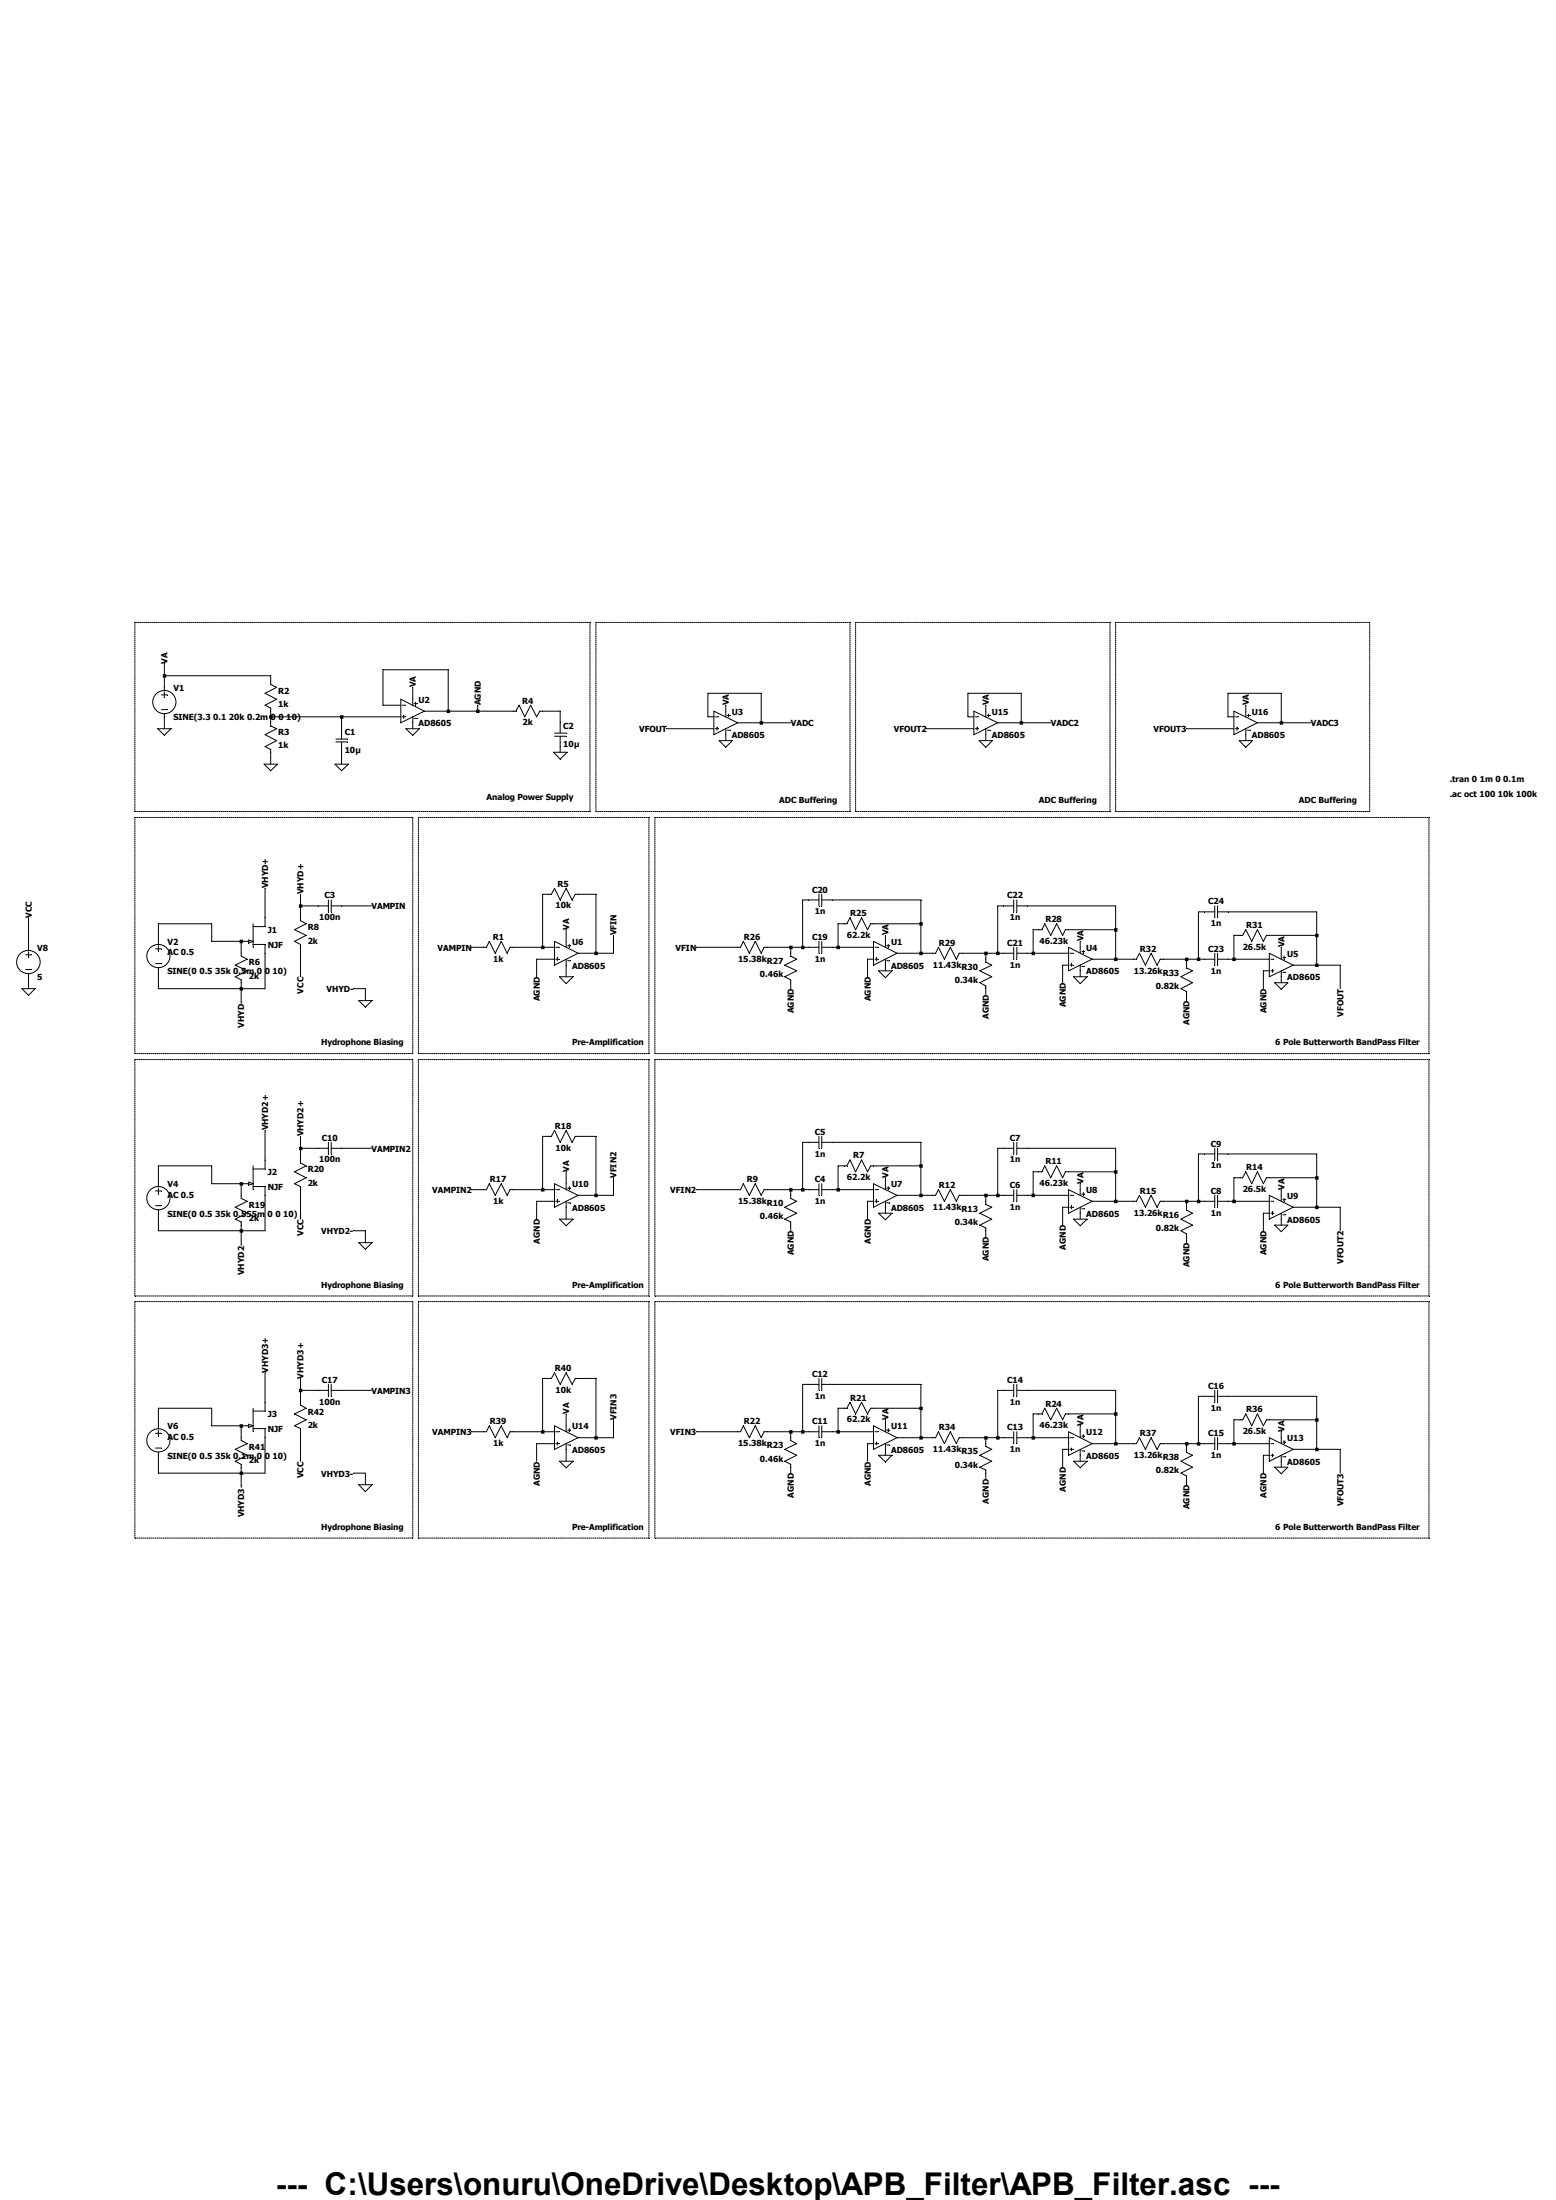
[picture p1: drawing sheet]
<svg xmlns="http://www.w3.org/2000/svg" width="210mm" height="297mm" viewBox="0 0 210 297" stroke-linecap="round" stroke-linejoin="round" font-family="sans-serif">
<g fill="none" stroke="#000" stroke-width=".13">
<path d="M18.2 84h61.4v25.6h-61.4zM21.3 98.4h1.8l-.9 .9zM21.8 93.8h.8M21.8 95.8h.8M22.2 91.2h14.3v1.2l.8 .4-1.5 .8 1.5 .8-1.5 .8 .7 .4v2.4l.8 .4-1.5 .8 1.5 .8-1.5 .8 .7 .4v2M22.2 89.6v3.6M22.2 93.4v.8M22.2 96.4v2M36.5 96.8h17.6M45.3 99.8h1.6M46.1 96.8v3M54.1 94.4l3.2 1.6-3.2 1.6z"/>
<path d="M54.1 95.2h-2.4v-4.8h8.8v5.6M54.3 95.2h.4M54.3 96.8h.4M54.5 96.6v.4M54.8 98.4h1.8l-.9 .9zM55.7 92.8v2.4M55.7 96.8v1.6M55.9 95h.4M55.9 97h.4M56.1 94.8v.4M57.3 96h12.3l.5-.8 .7 1.6 .8-1.6 .8 1.6 .5-.8h2.7v3M64.5 95.2v.8"/>
<path d="M74.8 99h1.6M74.8 99.4h1.6M75.6 99.4v2.2M80.4 84h34.3v25.6h-34.3zM90 98.4h6.4M96.4 96.8h-.9v-3.2h7.2v4M96.4 96l3.2 1.6-3.2 1.6zM96.6 96.8h.3M96.6 98.4h.3M96.8 98.2v.4M97.1 100h1.7l-.8 .9zM98 95.2v1.6"/>
<path d="M98 98.4v1.6M98.2 96.6h.4M98.2 98.6h.4M98.3 96.4v.4M99.6 97.6h7.1M115.5 84h34.3v25.6h-34.3zM125.1 98.4h6.3M131.4 96.8h-.8v-3.2h7.2v4M131.4 96l3.3 1.6-3.3 1.6zM131.7 96.8h.3M131.7 98.4h.3M131.9 98.2v.4"/>
<path d="M132.2 100h1.7l-.8 .9zM133.1 95.2v1.6M133.1 98.4v1.6M133.3 96.6h.3M133.3 98.6h.3M133.4 96.4v.4M134.7 97.6h7.1M150.6 84h34.3v25.6h-34.3zM160.1 98.4h6.4M166.5 96.8h-.8v-3.2h7.2v4M166.5 96l3.2 1.6-3.2 1.6zM166.8 96.8h.3"/>
<path d="M166.8 98.4h.3M167 98.2v.4M167.3 100h1.7l-.9 .9zM168.1 95.2v1.6M168.1 98.4v1.6M168.4 96.6h.3M168.4 98.6h.3M168.5 96.4v.4M169.7 97.6h7.2M18.2 110.4h37.5v31.8h-37.5zM35.6 103.2h1.9l-1 .9zM35.8 119.9v5.2h-1.6"/>
<path d="M45.2 103.2h1.8l-.9 .9zM45.3 100.2h1.6M46.1 100.2v3M56.5 110.4h31.1v31.8h-31.1zM74.7 101.6h1.8l-.9 .9zM88.4 110.4h104.5v31.8h-104.5zM3 133.5h1.7l-.8 .9zM3.5 128.9h.7M3.5 130.9h.7M3.9 123.9v4.4M3.9 128.5v.8M3.9 131.5v2"/>
<path d="M21 128.1h.8M21 130.1h.8M21.4 127.7v.8M32.6 127.1v2l.8 .4-1.7 .8 1.7 .8-1.7 .8 .9 .4v2.8M33.6 127.1h-5v-2.4h-7.2v2.8M33.6 126.9l.6 .2-.6 .2zM34.2 127.5h1.6v6h-14.4v-2.8M34.2 124.7v3.2M40.6 122.3h3.7M40.6 120.7v3.6l.7 .4-1.5 .8 1.5 .8-1.5 .8 .8 .4v4.4M44.3 121.5v1.6M44.7 122.3h5.4"/>
<path d="M44.7 121.5v1.6M47.7 133.5h1.6v1.6M48.4 135.1h1.8l-.9 .9zM63.7 127.9h2l.3-.8 .8 1.6 .8-1.6 .9 1.6 .3-.8h6M73.2 127.9v-7.2h1.2l.4-.8 .8 1.6 .8-1.6 .8 1.6 .4-.8h2.8v8M74.8 129.5h-2.4v2.4M74.8 127.1l3.2 1.6-3.2 1.6zM75 127.9h.4M75 129.5h.4M75.2 129.3v.4M75.5 131.9h1.8l-.9 .9zM76.4 125.5v2.4"/>
<path d="M76.4 129.5v2.4M76.6 127.7h.4M76.6 129.7h.4M76.8 127.5v.4M82.8 126.3v2.4h-4.8M94 127.9h5.9l.4-.8 .8 1.6 .8-1.6 .8 1.6 .4-.8h7.4M106.7 127.9v1.2l.8 .4-1.6 .8 1.6 .8-1.6 .8 .8 .4v1.2M110.5 120.7v1.6M110.5 127.1v1.6M110.5 121.5h-2.2v6.4M110.9 127.9h7M110.9 120.7v1.6"/>
<path d="M110.9 127.1v1.6M110.9 121.5h13.4v7.2M117.9 129.5h-.8v2.4M117.9 127.1l3.2 1.6-3.2 1.6zM118.1 127.9h.4M118.1 129.5h.4M118.3 129.3v.4M118.6 131.1h1.8l-.9 .9zM119.5 126.3v1.6M119.5 129.5v1.6M119.7 127.7h.4M119.7 129.7h.4"/>
<path d="M119.9 127.5v.4M121.1 128.7h5.2l.4-.8 .8 1.6 .8-1.6 .8 1.6 .4-.8h7.3M124.3 124.7h-6.8l-.4 .8-.8-1.6-.8 1.6-.8-1.6-.4 .8h-1.2v3.2M133.1 128.7v1.2l.8 .4-1.7 .8 1.7 .8-1.7 .8 .9 .4v1.2M136.8 121.5v1.6M136.8 127.9v1.6M136.8 122.3h-2.1v6.4M137.2 128.7h7M137.2 121.5v1.6M137.2 127.9v1.6M137.2 122.3h13.4v7.2M144.2 127.9l3.2 1.6-3.2 1.6z"/>
<path d="M144.2 130.3h-.8v2.4M144.4 128.7h.4M144.4 130.3h.4M144.6 130.1v.4M144.9 131.9h1.8l-.9 .9zM145.8 127.1v1.6M145.8 130.3v1.6M146 128.5h.4M146 130.5h.4M146.2 128.3v.4M147.4 129.5h6l.4-.8 .8 1.6 .8-1.6 .8 1.6 .4-.8h7.4M150.6 125.5h-6.8l-.4 .8-.8-1.6-.8 1.6-.8-1.6-.4 .8h-1.2v3.2"/>
<path d="M160.1 129.5v1.2l.9 .4-1.6 .8 1.6 .8-1.6 .8 .7 .4v1.2M164 122.3v1.6M164 128.7v1.6M164 123.1h-2.2v6.4M164.3 129.5h7M164.3 122.3v1.6M164.3 128.7v1.6M164.3 123.1h13.4v7.2M171.3 128.7l3.2 1.6-3.2 1.6zM171.3 131.1h-.8v2.4M171.5 129.5h.4M171.5 131.1h.4"/>
<path d="M171.7 130.9v.4M172 132.7h1.8l-.9 .9zM172.9 127.9v1.6M172.9 131.1v1.6M173.1 129.3h.4M173.1 131.3h.4M173.3 129.1v.4M174.5 130.3h6.4v3.2M177.7 126.3h-6.8l-.4 .8-.8-1.6-.7 1.6-.9-1.6-.4 .8h-1.2v3.2M18.2 143h37.5v32h-37.5zM32.6 159.8v2l.8 .4-1.7 .8 1.7 .8-1.7 .8 .9 .4v2.8M33.6 159.8h-5v-2.4h-7.2v2.8"/>
<path d="M33.6 159.6l.6 .2-.6 .2zM34.2 157.4v3.2M35.8 152.6v5.2h-1.6M40.6 153.4v3.6l.7 .4-1.5 .8 1.5 .8-1.5 .8 .8 .4v4.4M40.6 155h3.7M44.3 154.2v1.6M44.7 154.2v1.6M44.7 155h5.4M56.5 143h31.1v32h-31.1zM74.8 159.8l3.2 1.6-3.2 1.6zM76.4 158.2v2.4M82.8 159v2.4h-4.8"/>
<path d="M88.4 143h104.5v32h-104.5zM110.5 153.4v1.6M110.5 159.8v1.6M110.5 154.2h-2.2v6.4M110.9 153.4v1.6M110.9 159.8v1.6M110.9 154.2h13.4v7.2M117.9 159.8l3.2 1.6-3.2 1.6zM119.5 159v1.6M124.3 157.4h-6.8l-.4 .8-.8-1.6-.8 1.6-.8-1.6-.4 .8h-1.2v3.2M136.8 154.2v1.6M136.8 155h-2.1v6.4"/>
<path d="M137.2 154.2v1.6M137.2 155h13.4v7.2M145.8 159.8v1.6M150.6 158.2h-6.8l-.4 .8-.8-1.6-.8 1.6-.8-1.6-.4 .8h-1.2v3.2M164 155v1.6M164 155.8h-2.2v6.4M164.3 155v1.6M164.3 155.8h13.4v7.2M177.7 159h-6.8l-.4 .8-.8-1.6-.7 1.6-.9-1.6-.4 .8h-1.2v3.2M18.2 175.7h37.5v31.9h-37.5zM21 160.8h.8M21 162.8h.8"/>
<path d="M21.4 160.4v.8M34.2 160.2h1.6v6h-14.4v-2.8M47.7 166.2h1.6v1.6M48.4 167.8h1.8l-.9 .9zM56.5 175.7h31.1v31.9h-31.1zM63.7 160.6h2l.3-.8 .8 1.6 .8-1.6 .9 1.6 .3-.8h6M73.2 160.6v-7.2h1.2l.4-.8 .8 1.6 .8-1.6 .8 1.6 .4-.8h2.8v8M74.8 162.2h-2.4v2.4M75 160.6h.4M75 162.2h.4M75.2 162v.4M75.5 164.6h1.8l-.9 .9z"/>
<path d="M76.4 162.2v2.4M76.6 160.4h.4M76.6 162.4h.4M76.8 160.2v.4M88.4 175.7h104.5v31.9h-104.5zM94 160.6h5.9l.4-.8 .8 1.6 .8-1.6 .8 1.6 .4-.8h7.4M106.7 160.6v1.2l.8 .4-1.6 .8 1.6 .8-1.6 .8 .8 .4v1.2M110.9 160.6h7M117.9 162.2h-.8v2.4M118.1 160.6h.4M118.1 162.2h.4M118.3 162v.4"/>
<path d="M118.6 163.8h1.8l-.9 .9zM119.5 162.2v1.6M119.7 160.4h.4M119.7 162.4h.4M119.9 160.2v.4M121.1 161.4h5.2l.4-.8 .8 1.6 .8-1.6 .8 1.6 .4-.8h7.3M133.1 161.4v1.2l.8 .4-1.7 .8 1.7 .8-1.7 .8 .9 .4v1.2M136.8 160.6v1.6M137.2 160.6v1.6M137.2 161.4h7M144.2 160.6l3.2 1.6-3.2 1.6zM144.2 163h-.8v2.4"/>
<path d="M144.4 161.4h.4M144.4 163h.4M144.6 162.8v.4M144.9 164.6h1.8l-.9 .9zM145.8 163v1.6M146 161.2h.4M146 163.2h.4M146.2 161v.4M147.4 162.2h6l.4-.8 .8 1.6 .8-1.6 .8 1.6 .4-.8h7.4M160.1 162.2v1.2l.9 .4-1.6 .8 1.6 .8-1.6 .8 .7 .4v1.2M164 161.4v1.6M164.3 161.4v1.6"/>
<path d="M164.3 162.2h7M171.3 161.4l3.2 1.6-3.2 1.6zM171.3 163.8h-.8v2.4M171.5 162.2h.4M171.5 163.8h.4M171.7 163.6v.4M172 165.4h1.8l-.9 .9zM172.9 160.6v1.6M172.9 163.8v1.6M173.1 162h.4M173.1 164h.4M173.3 161.8v.4"/>
<path d="M174.5 163h6.4v3.2M21 193.5h.8M21 195.5h.8M21.4 193.1v.8M32.6 192.5v2l.8 .4-1.7 .8 1.7 .8-1.7 .8 .9 .4v2.7M33.6 192.5h-5v-2.4h-7.2v2.8M33.6 192.3l.6 .2-.6 .2zM34.2 192.9h1.6v6h-14.4v-2.8M34.2 190.1v3.2M35.8 185.3v5.2h-1.6M40.6 186.1v3.6l.7 .4-1.5 .8 1.5 .8-1.5 .8 .8 .4v4.4M40.6 187.7h3.7"/>
<path d="M44.3 186.9v1.6M44.7 186.9v1.6M44.7 187.7h5.4M47.7 198.9h1.6v1.5M63.7 193.3h2l.3-.8 .8 1.6 .8-1.6 .9 1.6 .3-.8h6M73.2 193.3v-7.2h1.2l.4-.8 .8 1.6 .8-1.6 .8 1.6 .4-.8h2.8v8M74.8 192.5l3.2 1.6-3.2 1.6zM74.8 194.9h-2.4v2.4M75 193.3h.4M75 194.9h.4M75.2 194.7v.4M75.5 197.3h1.8l-.9 .9z"/>
<path d="M76.4 190.9v2.4M76.4 194.9v2.4M76.6 193.1h.4M76.6 195.1h.4M76.8 192.9v.4M82.8 191.7v2.4h-4.8M94 193.3h5.9l.4-.8 .8 1.6 .8-1.6 .8 1.6 .4-.8h7.4M106.7 193.3v1.2l.8 .4-1.6 .8 1.6 .8-1.6 .8 .8 .4v1.2M110.5 186.1v1.6M110.5 192.5v1.6M110.5 186.9h-2.2v6.4M110.9 186.1v1.6"/>
<path d="M110.9 192.5v1.6M110.9 193.3h7M110.9 186.9h13.4v7.2M117.9 192.5l3.2 1.6-3.2 1.6zM117.9 194.9h-.8v2.4M118.1 193.3h.4M118.1 194.9h.4M118.3 194.7v.4M118.6 196.5h1.8l-.9 .9zM119.5 191.7v1.6M119.5 194.9v1.6M119.7 193.1h.4"/>
<path d="M119.7 195.1h.4M119.9 192.9v.4M121.1 194.1h5.2l.4-.8 .8 1.6 .8-1.6 .8 1.6 .4-.8h7.3M124.3 190.1h-6.8l-.4 .8-.8-1.6-.8 1.6-.8-1.6-.4 .8h-1.2v3.2M133.1 194.1v1.2l.8 .4-1.7 .8 1.7 .8-1.7 .8 .9 .4v1.2M136.8 186.9v1.6M136.8 193.3v1.6M136.8 187.7h-2.1v6.4M137.2 186.9v1.6M137.2 193.3v1.6M137.2 194.1h7M137.2 187.7h13.4v7.2"/>
<path d="M144.2 193.3l3.2 1.6-3.2 1.6zM144.2 195.7h-.8v2.4M144.4 194.1h.4M144.4 195.7h.4M144.6 195.5v.4M144.9 197.3h1.8l-.9 .9zM145.8 192.5v1.6M145.8 195.7v1.6M146 193.9h.4M146 195.9h.4M146.2 193.7v.4M147.4 194.9h6l.4-.8 .8 1.6 .8-1.6 .8 1.6 .4-.8h7.4"/>
<path d="M150.6 190.9h-6.8l-.4 .8-.8-1.6-.8 1.6-.8-1.6-.4 .8h-1.2v3.2M160.1 194.9v1.2l.9 .4-1.6 .8 1.6 .8-1.6 .8 .7 .4v1.1M164 187.7v1.6M164 194.1v1.6M164 188.5h-2.2v6.4M164.3 187.7v1.6M164.3 194.1v1.6M164.3 194.9h7M164.3 188.5h13.4v7.2M171.3 194.1l3.2 1.6-3.2 1.6zM171.3 196.5h-.8v2.4M171.5 194.9h.4"/>
<path d="M171.5 196.5h.4M171.7 196.3v.4M172 198.1h1.8l-.9 .9zM172.9 193.3v1.6M172.9 196.5v1.6M173.1 194.7h.4M173.1 196.7h.4M173.3 194.5v.4M174.5 195.7h6.4v3.2M177.7 191.7h-6.8l-.4 .8-.8-1.6-.7 1.6-.9-1.6-.4 .8h-1.2v3.2M48.4 200.4h1.8l-.9 1z"/>
<circle cx="22.2" cy="94.8" r="1.57"/>
<circle cx="3.8" cy="129.9" r="1.58"/>
<circle cx="21.4" cy="129.1" r="1.57"/>
<circle cx="21.4" cy="161.8" r="1.57"/>
<circle cx="21.4" cy="194.5" r="1.57"/>
</g>
<path d="M22 91h.4v.5h-.4zM32.3 126.9h.5v.4h-.5zM32.3 133.3h.5v.4h-.5zM32.3 159.6h.5v.5h-.5zM32.3 165.9h.5v.5h-.5zM32.3 192.3h.5v.4h-.5zM32.3 198.7h.5v.4h-.5zM36.3 96.6h.5v.4h-.5zM40.3 122.1h.5v.5h-.5zM40.3 154.8h.5v.5h-.5zM40.3 187.5h.5v.5h-.5zM45.9 96.6h.5v.4h-.5zM60.3 95.8h.4v.5h-.4zM64.3 95.8h.4v.5h-.4zM73 127.7h.5v.4h-.5zM73 160.4h.5v.5h-.5zM73 193.1h.5v.4h-.5zM80.2 128.5h.5v.4h-.5zM80.2 161.2h.5v.4h-.5zM80.2 193.9h.5v.5h-.5zM102.5 97.4h.5v.4h-.5zM106.5 127.7h.5v.4h-.5zM106.5 160.4h.5v.5h-.5zM106.5 193.1h.5v.4h-.5zM108.1 127.7h.5v.4h-.5zM108.1 160.4h.5v.5h-.5zM108.1 193.1h.5v.4h-.5zM112.9 127.7h.5v.4h-.5zM112.9 160.4h.5v.5h-.5zM112.9 193.1h.5v.4h-.5zM124.1 124.5h.4v.5h-.4zM124.1 128.5h.4v.4h-.4zM124.1 157.2h.4v.4h-.4zM124.1 161.2h.4v.4h-.4zM124.1 189.9h.4v.5h-.4zM124.1 193.9h.4v.5h-.4zM132.8 128.5h.5v.4h-.5zM132.8 161.2h.5v.4h-.5zM132.8 193.9h.5v.5h-.5zM134.5 128.5h.4v.4h-.4zM134.5 161.2h.4v.4h-.4zM134.5 193.9h.4v.5h-.4zM137.6 97.4h.5v.4h-.5zM139.2 128.5h.5v.4h-.5zM139.2 161.2h.5v.4h-.5zM139.2 193.9h.5v.5h-.5zM150.4 125.3h.4v.5h-.4zM150.4 129.3h.4v.5h-.4zM150.4 158h.4v.5h-.4zM150.4 162h.4v.4h-.4zM150.4 190.7h.4v.4h-.4zM150.4 194.7h.4v.5h-.4zM159.9 129.3h.5v.5h-.5zM159.9 162h.5v.4h-.5zM159.9 194.7h.5v.5h-.5zM161.5 129.3h.5v.5h-.5zM161.5 162h.5v.4h-.5zM161.5 194.7h.5v.5h-.5zM166.3 129.3h.5v.5h-.5zM166.3 162h.5v.4h-.5zM166.3 194.7h.5v.5h-.5zM172.7 97.4h.5v.4h-.5zM177.5 126.1h.5v.4h-.5zM177.5 130.1h.5v.5h-.5zM177.5 158.8h.5v.5h-.5zM177.5 162.8h.5v.4h-.5zM177.5 191.5h.5v.4h-.5zM177.5 195.5h.5v.4h-.5z" fill-rule="evenodd" fill="#000"/>
<text font-size="4.2" x="37.2" y="296.3">--- C:\Users\onuru\OneDrive\Desktop\APB_Filter\APB_Filter.asc ---</text>
<g font-size="1.1">
<text x="22.6" y="89.6" transform="rotate(-90 22.6 89.6)">VA</text>
<text x="23.4" y="93.3">V1</text>
<text x="37.5" y="93.7">R2</text>
<text x="37.5" y="95.5">1k</text>
<text x="56.1" y="92.8" transform="rotate(-90 56.1 92.8)">VA</text>
<text x="56.5" y="94.9">U2</text>
<text x="64.9" y="95.2" transform="rotate(-90 64.9 95.2)">AGND</text>
<text x="70.5" y="95">R4</text>
<text x="98.4" y="95.2" transform="rotate(-90 98.4 95.2)">VA</text>
<text x="133.5" y="95.2" transform="rotate(-90 133.5 95.2)">VA</text>
<text x="168.6" y="95.2" transform="rotate(-90 168.6 95.2)">VA</text>
<text x="23.4" y="97.2">SINE(3.3 0.1 20k 0.2m 0 0 10)</text>
<text x="37.5" y="99.3">R3</text>
<text x="37.5" y="101">1k</text>
<text x="46.5" y="99.3">C1</text>
<text x="46.5" y="101.6">10µ</text>
<text x="56.5" y="98">AD8605</text>
<text x="70.5" y="97.9">2k</text>
<text x="76" y="98.5">C2</text>
<text x="76" y="100.8">10µ</text>
<text x="86.3" y="98.8">VFOUT</text>
<text x="98.8" y="96.5">U3</text>
<text x="98.8" y="99.7">AD8605</text>
<text x="106.7" y="98">VADC</text>
<text x="120.6" y="98.8">VFOUT2</text>
<text x="133.9" y="96.5">U15</text>
<text x="133.9" y="99.7">AD8605</text>
<text x="141.8" y="98">VADC2</text>
<text x="155.7" y="98.8">VFOUT3</text>
<text x="169" y="96.5">U16</text>
<text x="169" y="99.7">AD8605</text>
<text x="176.9" y="98">VADC3</text>
<text x="195.7" y="105.6">.tran 0 1m 0 0.1m</text>
<text x="195.7" y="107.6">.ac oct 100 10k 100k</text>
<text x="65.7" y="108">Analog Power Supply</text>
<text x="105.2" y="108.4">ADC Buffering</text>
<text x="140.2" y="108.4">ADC Buffering</text>
<text x="175.3" y="108.4">ADC Buffering</text>
<text x="36.2" y="119.9" transform="rotate(-90 36.2 119.9)">VHYD+</text>
<text x="75.3" y="119.7">R5</text>
<text x="4.3" y="123.9" transform="rotate(-90 4.3 123.9)">VCC</text>
<text x="36.2" y="126">J1</text>
<text x="41" y="120.7" transform="rotate(-90 41 120.7)">VHYD+</text>
<text x="41.5" y="125.6">R8</text>
<text x="43.1" y="124.2">100n</text>
<text x="43.8" y="121.3">C3</text>
<text x="50.1" y="122.8">VAMPIN</text>
<text x="75" y="122.6">10k</text>
<text x="76.8" y="125.5" transform="rotate(-90 76.8 125.5)">VA</text>
<text x="109.6" y="120.5">C20</text>
<text x="110" y="123.4">1n</text>
<text x="114.8" y="123.7">R25</text>
<text x="135.9" y="121.3">C22</text>
<text x="136.3" y="124.2">1n</text>
<text x="141.1" y="124.5">R28</text>
<text x="163.1" y="122.1">C24</text>
<text x="163.4" y="125.1">1n</text>
<text x="168.2" y="125.3">R31</text>
<text x="5" y="128.4">V8</text>
<text x="22.6" y="128.9">AC 0.5</text>
<text x="22.6" y="127.6">V2</text>
<text x="22.6" y="131.5">SINE(0 0.5 35k 0.5m 0 0 10)</text>
<text x="33.6" y="130.3">R6</text>
<text x="36.2" y="128">NJF</text>
<text x="41.5" y="127.4">2k</text>
<text x="59.1" y="128.4">VAMPIN</text>
<text x="66.5" y="126.9">R1</text>
<text x="66.5" y="129.8">1k</text>
<text x="77.2" y="127.6">U6</text>
<text x="77.2" y="130.8">AD8605</text>
<text x="83.2" y="126.3" transform="rotate(-90 83.2 126.3)">VFIN</text>
<text x="91.2" y="128.4">VFIN</text>
<text x="99.6" y="129.8">15.38k</text>
<text x="100.4" y="126.9">R26</text>
<text x="102.6" y="132">0.46k</text>
<text x="103.5" y="130.2">R27</text>
<text x="109.6" y="126.9">C19</text>
<text x="110" y="129.8">1n</text>
<text x="114.3" y="126.7">62.2k</text>
<text x="119.9" y="126.3" transform="rotate(-90 119.9 126.3)">VA</text>
<text x="120.3" y="127.6">U1</text>
<text x="120.3" y="130.8">AD8605</text>
<text x="125.9" y="130.6">11.43k</text>
<text x="126.7" y="127.7">R29</text>
<text x="129.8" y="130.9">R30</text>
<text x="135.9" y="127.7">C21</text>
<text x="136.3" y="130.6">1n</text>
<text x="140.3" y="127.4">46.23k</text>
<text x="146.2" y="127.1" transform="rotate(-90 146.2 127.1)">VA</text>
<text x="146.6" y="128.4">U4</text>
<text x="146.6" y="131.5">AD8605</text>
<text x="153" y="131.4">13.26k</text>
<text x="153.8" y="128.5">R32</text>
<text x="156.9" y="131.7">R33</text>
<text x="163.1" y="128.5">C23</text>
<text x="163.4" y="131.4">1n</text>
<text x="167.7" y="128.2">26.5k</text>
<text x="173.4" y="127.9" transform="rotate(-90 173.4 127.9)">VA</text>
<text x="173.7" y="129.2">U5</text>
<text x="5" y="132.3">5</text>
<text x="33.6" y="132.2">2k</text>
<text x="41" y="134.2" transform="rotate(-90 41 134.2)">VCC</text>
<text x="44.1" y="133.9">VHYD-</text>
<text x="72.9" y="135.2" transform="rotate(-90 72.9 135.2)">AGND</text>
<text x="107.1" y="136.8" transform="rotate(-90 107.1 136.8)">AGND</text>
<text x="117.5" y="135.2" transform="rotate(-90 117.5 135.2)">AGND</text>
<text x="128.9" y="132.8">0.34k</text>
<text x="133.5" y="137.6" transform="rotate(-90 133.5 137.6)">AGND</text>
<text x="143.8" y="136" transform="rotate(-90 143.8 136)">AGND</text>
<text x="156" y="133.6">0.82k</text>
<text x="170.9" y="136.8" transform="rotate(-90 170.9 136.8)">AGND</text>
<text x="173.7" y="132.3">AD8605</text>
<text x="181.3" y="137.3" transform="rotate(-90 181.3 137.3)">VFOUT</text>
<text x="33" y="138.8" transform="rotate(-90 33 138.8)">VHYD-</text>
<text x="43.3" y="141.1">Hydrophone Biasing</text>
<text x="77.2" y="141.1">Pre-Amplification</text>
<text x="160.6" y="138.4" transform="rotate(-90 160.6 138.4)">AGND</text>
<text x="172.1" y="141.1">6 Pole Butterworth BandPass Filter</text>
<text x="36.2" y="152.6" transform="rotate(-90 36.2 152.6)">VHYD2+</text>
<text x="41" y="153.4" transform="rotate(-90 41 153.4)">VHYD2+</text>
<text x="43.4" y="154">C10</text>
<text x="50.1" y="155.5">VAMPIN2</text>
<text x="74.9" y="152.4">R18</text>
<text x="75" y="155.4">10k</text>
<text x="110" y="153.2">C5</text>
<text x="136.3" y="154">C7</text>
<text x="163.4" y="154.8">C9</text>
<text x="22.6" y="161.7">AC 0.5</text>
<text x="22.6" y="160.3">V4</text>
<text x="36.2" y="158.7">J2</text>
<text x="36.2" y="160.7">NJF</text>
<text x="41.5" y="158.3">R20</text>
<text x="41.5" y="160.1">2k</text>
<text x="43.1" y="156.9">100n</text>
<text x="58.3" y="161.1">VAMPIN2</text>
<text x="66.1" y="159.6">R17</text>
<text x="76.8" y="158.2" transform="rotate(-90 76.8 158.2)">VA</text>
<text x="77.2" y="160.3">U10</text>
<text x="83.2" y="159" transform="rotate(-90 83.2 159)">VFIN2</text>
<text x="90.5" y="161.1">VFIN2</text>
<text x="100.8" y="159.6">R9</text>
<text x="110" y="159.6">C4</text>
<text x="110" y="156.2">1n</text>
<text x="114.3" y="159.3">62.2k</text>
<text x="115.1" y="156.4">R7</text>
<text x="119.9" y="159" transform="rotate(-90 119.9 159)">VA</text>
<text x="120.3" y="160.3">U7</text>
<text x="126.7" y="160.4">R12</text>
<text x="136.3" y="160.4">C6</text>
<text x="136.3" y="156.9">1n</text>
<text x="140.3" y="160.1">46.23k</text>
<text x="141.1" y="157.2">R11</text>
<text x="146.2" y="159.8" transform="rotate(-90 146.2 159.8)">VA</text>
<text x="146.6" y="161.1">U8</text>
<text x="153.8" y="161.2">R15</text>
<text x="163.4" y="161.2">C8</text>
<text x="163.4" y="157.7">1n</text>
<text x="167.7" y="161">26.5k</text>
<text x="168.2" y="158">R14</text>
<text x="173.4" y="160.6" transform="rotate(-90 173.4 160.6)">VA</text>
<text x="173.7" y="161.8">U9</text>
<text x="22.6" y="164.3">SINE(0 0.5 35k 0.555m 0 0 10)</text>
<text x="33.6" y="163.1">R19</text>
<text x="33.6" y="164.8">2k</text>
<text x="41" y="166.9" transform="rotate(-90 41 166.9)">VCC</text>
<text x="43.3" y="166.6">VHYD2-</text>
<text x="66.5" y="162.5">1k</text>
<text x="72.9" y="167.9" transform="rotate(-90 72.9 167.9)">AGND</text>
<text x="77.2" y="163.4">AD8605</text>
<text x="99.6" y="162.5">15.38k</text>
<text x="102.6" y="164.6">0.46k</text>
<text x="103.5" y="162.9">R10</text>
<text x="110" y="162.5">1n</text>
<text x="117.5" y="167.9" transform="rotate(-90 117.5 167.9)">AGND</text>
<text x="120.3" y="163.4">AD8605</text>
<text x="125.9" y="163.3">11.43k</text>
<text x="128.9" y="165.4">0.34k</text>
<text x="129.8" y="163.7">R13</text>
<text x="136.3" y="163.3">1n</text>
<text x="146.6" y="164.3">AD8605</text>
<text x="153" y="164.1">13.26k</text>
<text x="156" y="166.2">0.82k</text>
<text x="156.9" y="164.5">R16</text>
<text x="163.4" y="164.1">1n</text>
<text x="173.7" y="165.1">AD8605</text>
<text x="33" y="172.2" transform="rotate(-90 33 172.2)">VHYD2-</text>
<text x="43.3" y="173.8">Hydrophone Biasing</text>
<text x="77.2" y="173.8">Pre-Amplification</text>
<text x="107.1" y="169.5" transform="rotate(-90 107.1 169.5)">AGND</text>
<text x="133.5" y="170.3" transform="rotate(-90 133.5 170.3)">AGND</text>
<text x="143.8" y="168.7" transform="rotate(-90 143.8 168.7)">AGND</text>
<text x="160.6" y="171.1" transform="rotate(-90 160.6 171.1)">AGND</text>
<text x="170.9" y="169.5" transform="rotate(-90 170.9 169.5)">AGND</text>
<text x="172.1" y="173.8">6 Pole Butterworth BandPass Filter</text>
<text x="181.3" y="170.7" transform="rotate(-90 181.3 170.7)">VFOUT2</text>
<text x="36.2" y="185.3" transform="rotate(-90 36.2 185.3)">VHYD3+</text>
<text x="74.9" y="185.1">R40</text>
<text x="109.6" y="185.9">C12</text>
<text x="36.2" y="191.3">J3</text>
<text x="41" y="186.1" transform="rotate(-90 41 186.1)">VHYD3+</text>
<text x="41.5" y="191">R42</text>
<text x="43.1" y="189.7">100n</text>
<text x="43.4" y="186.7">C17</text>
<text x="50.1" y="188.2">VAMPIN3</text>
<text x="75" y="188">10k</text>
<text x="76.8" y="190.9" transform="rotate(-90 76.8 190.9)">VA</text>
<text x="83.2" y="191.7" transform="rotate(-90 83.2 191.7)">VFIN3</text>
<text x="110" y="188.8">1n</text>
<text x="114.8" y="189.1">R21</text>
<text x="119.9" y="191.7" transform="rotate(-90 119.9 191.7)">VA</text>
<text x="135.9" y="186.7">C14</text>
<text x="136.3" y="189.7">1n</text>
<text x="141.1" y="189.9">R24</text>
<text x="163.1" y="187.5">C16</text>
<text x="163.4" y="190.5">1n</text>
<text x="168.2" y="190.7">R36</text>
<text x="22.6" y="194.4">AC 0.5</text>
<text x="22.6" y="193">V6</text>
<text x="22.6" y="196.9">SINE(0 0.5 35k 0.1m 0 0 10)</text>
<text x="33.6" y="195.7">R41</text>
<text x="33.6" y="197.5">2k</text>
<text x="36.2" y="193.3">NJF</text>
<text x="41.5" y="192.7">2k</text>
<text x="58.3" y="193.8">VAMPIN3</text>
<text x="66.1" y="192.3">R39</text>
<text x="66.5" y="195.2">1k</text>
<text x="77.2" y="193">U14</text>
<text x="77.2" y="196.1">AD8605</text>
<text x="90.5" y="193.8">VFIN3</text>
<text x="99.6" y="195.2">15.38k</text>
<text x="100.4" y="192.3">R22</text>
<text x="102.6" y="197.4">0.46k</text>
<text x="103.5" y="195.5">R23</text>
<text x="109.6" y="192.3">C11</text>
<text x="110" y="195.2">1n</text>
<text x="114.3" y="192">62.2k</text>
<text x="120.3" y="193">U11</text>
<text x="120.3" y="196.1">AD8605</text>
<text x="125.9" y="196">11.43k</text>
<text x="126.7" y="193.1">R34</text>
<text x="129.8" y="196.3">R35</text>
<text x="135.9" y="193.1">C13</text>
<text x="136.3" y="196">1n</text>
<text x="140.3" y="192.8">46.23k</text>
<text x="146.2" y="192.5" transform="rotate(-90 146.2 192.5)">VA</text>
<text x="146.6" y="193.8">U12</text>
<text x="146.6" y="196.9">AD8605</text>
<text x="153" y="196.8">13.26k</text>
<text x="153.8" y="193.9">R37</text>
<text x="156.9" y="197.1">R38</text>
<text x="163.1" y="193.9">C15</text>
<text x="163.4" y="196.8">1n</text>
<text x="167.7" y="193.6">26.5k</text>
<text x="173.4" y="193.3" transform="rotate(-90 173.4 193.3)">VA</text>
<text x="173.7" y="194.6">U13</text>
<text x="173.7" y="197.7">AD8605</text>
<text x="41" y="199.6" transform="rotate(-90 41 199.6)">VCC</text>
<text x="43.3" y="199.3">VHYD3-</text>
<text x="72.9" y="200.6" transform="rotate(-90 72.9 200.6)">AGND</text>
<text x="107.1" y="202.2" transform="rotate(-90 107.1 202.2)">AGND</text>
<text x="117.5" y="200.6" transform="rotate(-90 117.5 200.6)">AGND</text>
<text x="128.9" y="198.2">0.34k</text>
<text x="133.5" y="203" transform="rotate(-90 133.5 203)">AGND</text>
<text x="143.8" y="201.4" transform="rotate(-90 143.8 201.4)">AGND</text>
<text x="156" y="198.9">0.82k</text>
<text x="160.6" y="203.8" transform="rotate(-90 160.6 203.8)">AGND</text>
<text x="170.9" y="202.2" transform="rotate(-90 170.9 202.2)">AGND</text>
<text x="181.3" y="203.4" transform="rotate(-90 181.3 203.4)">VFOUT3</text>
<text x="33" y="204.9" transform="rotate(-90 33 204.9)">VHYD3-</text>
<text x="43.3" y="206.5">Hydrophone Biasing</text>
<text x="77.2" y="206.5">Pre-Amplification</text>
<text x="172.1" y="206.5">6 Pole Butterworth BandPass Filter</text>
</g>
</svg>
